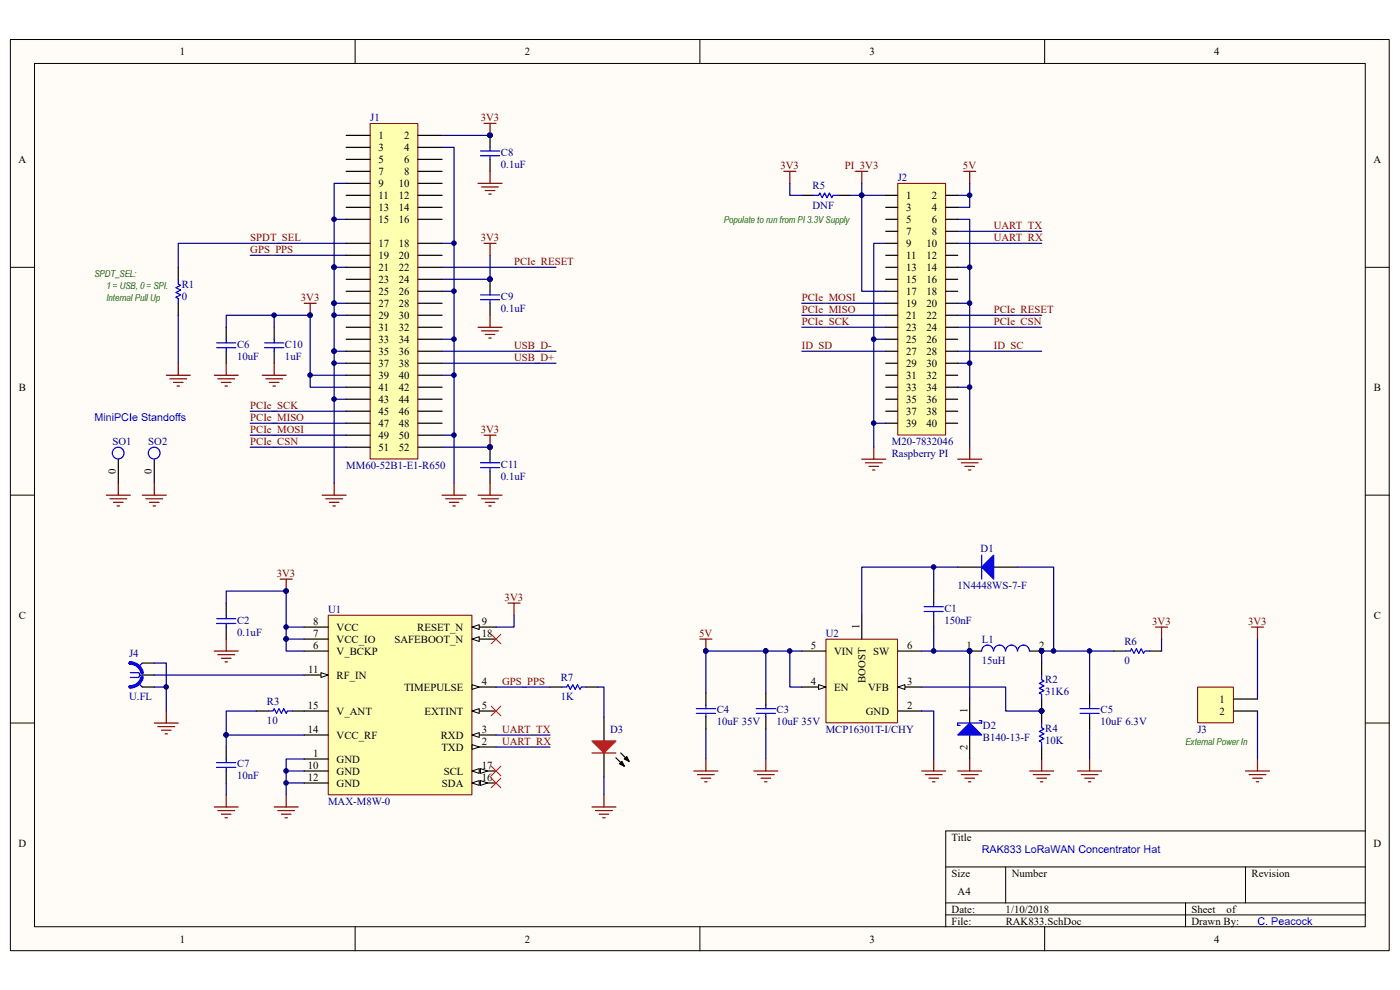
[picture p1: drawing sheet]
<svg xmlns="http://www.w3.org/2000/svg" width="297mm" height="210mm" viewBox="0 0 297 210" stroke-linecap="round" stroke-linejoin="round" font-family="sans-serif">
<path d="M2.2 8.4h292.5v193.3h-292.5z" fill="#fffcf8"/>
<path d="M2.2 8.4h292.5v193.3h-292.5z" fill="none" stroke="#000" stroke-width=".21"/>
<path d="M7.4 13.5h282.2v183.1h-282.2z" fill="#fffcf8"/>
<g fill="none" stroke="#000" stroke-width=".21">
<path d="M7.3 13.5h282.3v183.1h-282.3zM75.3 8.4v5.1M148.5 8.4v5.1M221.6 8.4v5.1M2.2 56.7h5.1M289.7 56.7h5.1M2.2 105h5.1M289.7 105h5.1M2.2 153.4h5.1M289.7 153.4h5.1M289.7 176.3h-89.1v20.3M75.3 196.6v5.1"/>
<path d="M148.5 196.6v5.1M200.6 183.9h89.1M200.6 191.5h89.1M200.6 194.1h89.1M213.4 183.9v7.6M221.6 196.6v5.1M251.5 191.5v5.1M264.2 183.9v7.6"/>
</g>
<g fill="none" stroke="#000080" stroke-width=".25">
<path d="M73.4 38.9h-2.5v17.8M93.8 31.3h2.5v71.2M93.8 28.7h10.2M205.7 38.9v5.1h-2.5M53.1 54.2h20.3M70.9 46.5h2.5M73.4 56.7h-2.5v7.6M73.4 51.6h-35.6v5.1M93.8 51.6h2.5M93.8 56.7h24.2M180.3 41.4h7.6M187.9 51.6h-2.5v43.3"/>
<path d="M203.2 46.5h2.5v48.4M203.2 56.7h2.5M203.2 41.4h2.5M37.8 66.9v10.2M70.9 66.9h2.5M73.4 74.5h-2.5v28M73.4 64.3h-2.5v10.2M93.8 61.8h2.5M93.8 72h2.5M93.8 79.6h2.5M93.8 74.5h24.2M93.8 77.1h24.2"/>
<path d="M170.1 66.9h17.8M170.1 74.5h17.8M170.1 64.3h17.8M170.1 69.4h17.8M185.4 72h2.5M203.2 66.9h17.8M203.2 74.5h17.8M203.2 77.1h2.5M203.2 64.3h2.5M203.2 69.4h17.8M53.1 94.9h20.3M53.1 92.3h20.3"/>
<path d="M53.1 89.8h20.3M53.1 87.2h20.3M70.9 84.7h2.5M93.8 94.9h10.2M93.8 92.3h2.5M185.4 89.8h2.5M203.2 82.1h2.5"/>
</g>
<g fill="#000080" stroke="#000080" stroke-width=".21">
<circle cx="103.9" cy="28.7" r=".48"/>
<circle cx="103.9" cy="94.8" r=".48"/>
<circle cx="96.3" cy="51.6" r=".48"/>
<circle cx="96.3" cy="61.8" r=".48"/>
<circle cx="96.3" cy="71.9" r=".48"/>
<circle cx="96.3" cy="79.6" r=".48"/>
<circle cx="96.3" cy="92.3" r=".48"/>
<circle cx="70.9" cy="74.5" r=".48"/>
<circle cx="70.9" cy="64.3" r=".48"/>
<circle cx="70.9" cy="66.9" r=".48"/>
<circle cx="70.9" cy="56.7" r=".48"/>
<circle cx="70.9" cy="46.5" r=".48"/>
<circle cx="70.9" cy="84.7" r=".48"/>
<circle cx="205.7" cy="41.4" r=".48"/>
<circle cx="185.3" cy="71.9" r=".48"/>
<circle cx="185.3" cy="89.8" r=".48"/>
<circle cx="205.7" cy="56.7" r=".48"/>
<circle cx="205.7" cy="64.3" r=".48"/>
<circle cx="205.7" cy="77" r=".48"/>
<circle cx="205.7" cy="82.1" r=".48"/>
</g>
<g fill="none" stroke="#800000" stroke-width=".25">
<path d="M181.6 36.4h2.5M182.8 36.4v2.5M204.4 36.4h2.6M205.7 36.4v2.5M35.3 79.6h5.1M37.8 77.1v2.5M36 80.4h3.6M36.8 81.1h2M37.6 81.9h.5M182.8 97.4h5.1M183.6 98.2h3.6M184.4 98.9h2"/>
<path d="M185.1 99.7h.5M185.4 94.9v2.5M203.2 97.4h5.1M203.9 98.2h3.6M204.7 98.9h2M205.5 99.7h.5M205.7 94.9v2.5M22.6 105h5M23.3 105.8h3.6M24.1 106.6h2M24.8 107.3h.6M25.1 102.5v2.5"/>
<path d="M30.2 105h5.1M30.9 105.8h3.6M31.7 106.6h2M32.5 107.3h.5M32.7 102.5v2.5M68.3 105h5.1M69.1 105.8h3.6M69.9 106.6h2M70.6 107.3h.5M70.9 102.5v2.5M93.8 105h5.1M94.5 105.8h3.6"/>
<path d="M95.3 106.6h2M96.1 107.3h.5M96.3 102.5v2.5"/>
</g>
<path d="M37.8 56.7v2.5M37.8 64.3v2.6M25.1 97.4v5.1M32.7 97.4v5.1" fill="none" stroke="#000" stroke-width=".25"/>
<g fill="none" stroke="#00f" stroke-width=".25">
<path d="M37.8 59.2v1.1l.5 .2-1 .5 1 .5-1 .5 1 .6-1 .5 .5 .2v1"/>
<circle cx="25.1" cy="96.1" r="1.25"/>
<circle cx="32.7" cy="96.1" r="1.25"/>
</g>
<path d="M190.5 38.9h10.1v53.4h-10.1z" fill="#ffffb0"/>
<path d="M190.5 38.9h10.1v53.4h-10.1z" fill="none" stroke="#800000" stroke-width=".21"/>
<g fill="none" stroke="#000" stroke-width=".25">
<path d="M187.9 41.4h2.6M187.9 44h2.6M187.9 46.5h2.6M187.9 49.1h2.6M187.9 51.6h2.6M187.9 54.2h2.6M187.9 56.7h2.6M187.9 59.2h2.6M200.6 41.4h2.6M200.6 44h2.6M200.6 46.5h2.6M200.6 49.1h2.6"/>
<path d="M200.6 51.6h2.6M200.6 54.2h2.6M200.6 56.7h2.6M200.6 59.2h2.6M187.9 61.8h2.6M187.9 64.3h2.6M187.9 66.9h2.6M187.9 69.4h2.6M187.9 72h2.6M187.9 74.5h2.6M187.9 77.1h2.6M187.9 79.6h2.6"/>
<path d="M200.6 61.8h2.6M200.6 64.3h2.6M200.6 66.9h2.6M200.6 69.4h2.6M200.6 72h2.6M200.6 74.5h2.6M200.6 77.1h2.6M200.6 79.6h2.6M187.9 82.1h2.6M187.9 84.7h2.6M187.9 87.2h2.6M187.9 89.8h2.6"/>
<path d="M200.6 82.1h2.6M200.6 84.7h2.6M200.6 87.2h2.6M200.6 89.8h2.6"/>
</g>
<path d="M69.7 130.6h30.4v38h-30.4z" fill="#ffffb0"/>
<path d="M69.6 130.5h30.5v38.1h-30.5z" fill="none" stroke="#800000" stroke-width=".21"/>
<path d="M100.1 133h5.1" fill="none" stroke="#000" stroke-width=".25"/>
<path d="M100.1 133l1.6-.5v1z" fill="#fffcf8" stroke="#000" stroke-width=".21"/>
<path d="M64.5 133h5.1M64.5 135.6h5.1M64.5 138.1h5.1M100.1 150.8h5.1" fill="none" stroke="#000" stroke-width=".25"/>
<path d="M100.1 150.8l1.6-.5v1z" fill="#fffcf8" stroke="#000" stroke-width=".21"/>
<path d="M100.1 145.7h5.1" fill="none" stroke="#000" stroke-width=".25"/>
<path d="M100.1 145.2l1.6 .5-1.6 .6z" fill="#fffcf8" stroke="#000" stroke-width=".21"/>
<path d="M100.1 155.9h5.1" fill="none" stroke="#000" stroke-width=".25"/>
<path d="M100.1 155.9l1.6-.5v1z" fill="#fffcf8" stroke="#000" stroke-width=".21"/>
<path d="M100.1 158.5h5.1" fill="none" stroke="#000" stroke-width=".25"/>
<path d="M100.1 158l1.6 .5-1.6 .5z" fill="#fffcf8" stroke="#000" stroke-width=".21"/>
<path d="M64.5 143.2h5.1M64.5 161h5.1M64.5 163.6h5.1" fill="none" stroke="#000" stroke-width=".25"/>
<path d="M68.1 142.7l1.5 .5-1.5 .5z" fill="#fffcf8" stroke="#000" stroke-width=".21"/>
<path d="M64.5 155.9h5.1M64.5 150.8h5.1M64.5 166.1h5.1M100.1 166.1h5.1" fill="none" stroke="#000" stroke-width=".25"/>
<g fill="#fffcf8" stroke="#000" stroke-width=".21">
<path d="M100.1 166.1l1.6-.5v1z"/>
<path d="M101.9 165.6l1.6 .5-1.6 .5z"/>
</g>
<path d="M100.1 163.6h5.1" fill="none" stroke="#000" stroke-width=".25"/>
<g fill="#fffcf8" stroke="#000" stroke-width=".21">
<path d="M100.1 163.6l1.6-.6v1.1z"/>
<path d="M101.9 163l1.6 .6-1.6 .5z"/>
</g>
<path d="M100.1 135.6h5.1" fill="none" stroke="#000" stroke-width=".25"/>
<path d="M100.1 135.6l1.6-.5v1z" fill="#fffcf8" stroke="#000" stroke-width=".21"/>
<g fill="none" stroke="#800000" stroke-width=".25">
<path d="M59.4 122.9h2.6M60.7 122.9v2.5M107.8 127.9h2.5M109 127.9v2.6M32.7 153.4h5.1M33.5 154.1h3.6M34.3 154.9h2M35 155.7h.5M35.3 150.8v2.6M45.5 171.2h5M46.2 172h3.6M47 172.7h2"/>
<path d="M47.7 173.5h.5M48 168.6v2.6M58.2 171.2h5.1M58.9 172h3.6M59.7 172.7h2M60.5 173.5h.5M60.7 168.6v2.6"/>
</g>
<g fill="none" stroke="#000080" stroke-width=".25">
<path d="M203.2 49.1h17.8M203.2 51.6h17.8M60.7 135.6v2.5h3.8M60.7 133h3.8M109 130.5v2.5h-3.8M48 155.9v2.6M54.4 150.8h-6.4v5.1h16.5M105.2 155.9h11.5M105.2 145.7h11.5M105.2 158.5h11.5M48 166.1v2.5M60.7 163.6h3.8"/>
<path d="M60.7 166.1h3.8M64.5 161h-3.8v7.6"/>
</g>
<g fill="#000080" stroke="#000080" stroke-width=".21">
<circle cx="60.7" cy="163.5" r=".48"/>
<circle cx="60.7" cy="166.1" r=".48"/>
<circle cx="48" cy="155.9" r=".48"/>
<circle cx="60.7" cy="125.4" r=".48"/>
<circle cx="60.7" cy="133" r=".48"/>
<circle cx="60.7" cy="135.5" r=".48"/>
</g>
<path d="M48 158.5v2.5M54.4 150.8h2.5M62 150.8h2.5M48 163.6v2.5" fill="none" stroke="#000" stroke-width=".25"/>
<path d="M56.9 150.8h1l.3-.5 .5 1 .5-1 .5 1 .5-1 .5 1 .3-.5h1M46 161.8h4M46 162.8h4M48 161v.8M48 162.8v.8" fill="none" stroke="#00f" stroke-width=".25"/>
<path d="M104.2 134.6l2.1 2M106.3 134.6l-2.1 2M104.2 149.8l2.1 2.1M106.3 149.8l-2.1 2.1M104.2 162.5l2.1 2.1M104.2 165.1l2.1 2M106.3 162.5l-2.1 2.1M106.3 165.1l-2.1 2" fill="none" stroke="#f00" stroke-width=".21"/>
<path d="M175.3 135.6h15.1v17.7h-15.1z" fill="#ffffb0"/>
<path d="M175.2 135.6h15.2v17.7h-15.2z" fill="none" stroke="#800000" stroke-width=".21"/>
<path d="M182.8 130.5v5.1M190.5 150.8h5M190.5 145.7h5" fill="none" stroke="#000" stroke-width=".25"/>
<path d="M190.5 145.7l1.5-.5v1.1z" fill="#fffcf8" stroke="#000" stroke-width=".21"/>
<path d="M170.1 145.7h5.1" fill="none" stroke="#000" stroke-width=".25"/>
<path d="M173.7 145.2l1.5 .5-1.5 .6z" fill="#fffcf8" stroke="#000" stroke-width=".21"/>
<g fill="none" stroke="#000" stroke-width=".25">
<path d="M104 28.7v2.6M104 33.8v2.6M104 59.2v2.6M170.1 41.4h2.5M177.7 41.4h2.6M48 69.4v2.6M48 74.5v2.6M58.2 69.4v2.6M58.2 74.5v2.6M104 64.3v2.6M104 94.9v2.5M104 100v2.5"/>
<path d="M48 127.9v2.6M48 133v2.6M170.1 138.1h5.1M190.5 138.1h5M198.1 125.4v2.5M198.1 130.5v2.5M203.2 120.3h5.1M205.7 138.1h2.6M210.8 120.3h5.1M218.4 138.1h2.6M236.2 138.1h2.6M243.9 138.1h2.5"/>
<path d="M149.8 147v2.6M149.8 152.1v2.6M162.5 147v2.6M162.5 152.1v2.6M205.7 148.3v5.1M205.7 155.9v5.1M231.2 147v2.6M231.2 152.1v2.6"/>
</g>
<g fill="none" stroke="#800000" stroke-width=".25">
<path d="M101.4 38.9h5.1M102.2 39.7h3.5M102.7 26.2h2.5M104 26.2v2.5M104 36.4v2.5M166.3 36.4h2.5M167.6 36.4v2.5M102.7 51.6h2.5M102.9 40.4h2.1M103.7 41.2h.5M104 51.6v2.6M45.5 79.6h5"/>
<path d="M48 77.1v2.5M55.6 79.6h5.1M58.2 77.1v2.5M64.5 64.3h2.6M65.8 64.3v2.6M101.4 69.4h5.1M102.2 70.2h3.5M102.9 71h2.1M103.7 71.7h.5M104 66.9v2.5M46.2 80.4h3.6M47 81.1h2"/>
<path d="M47.7 81.9h.5M56.4 80.4h3.5M57.2 81.1h2M57.9 81.9h.5M102.7 92.3h2.5M104 92.3v2.6M101.4 105h5.1M102.2 105.8h3.5M102.9 106.6h2.1M103.7 107.3h.5M104 102.5v2.5M45.5 138.1h5"/>
<path d="M46.2 138.9h3.6M47 139.6h2M48 135.6v2.5M148.5 135.6h2.5M149.8 135.6v2.5M245.2 133h2.5M246.4 133v2.6M47.7 140.4h.5M147.2 163.6h5.1M148 164.3h3.5M148.7 165.1h2.1M149.5 165.8h.5"/>
<path d="M149.8 161v2.6M159.9 163.6h5.1M160.7 164.3h3.6M161.5 165.1h2M162.2 165.8h.5M162.5 161v2.6M195.5 163.6h5.1M196.3 164.3h3.6M197.1 165.1h2M197.8 165.8h.5M198.1 161v2.6M203.2 163.6h5.1"/>
<path d="M203.9 164.3h3.6M204.7 165.1h2M205.5 165.8h.5M205.7 161v2.6M218.4 163.6h5.1M219.2 164.3h3.6M220 165.1h2M220.7 165.8h.5M221 161v2.6M228.6 163.6h5.1M229.4 164.3h3.5M230.1 165.1h2.1"/>
<path d="M230.9 165.8h.5M231.2 161v2.6"/>
</g>
<g fill="none" stroke="#000080" stroke-width=".25">
<path d="M167.6 38.9v2.5h2.5M182.8 38.9v22.9h5.1M104 54.2v5h-10.2M48 69.4v-2.5h17.8v15.2h7.6M58.2 66.9v2.5M65.8 79.6h7.6M48 127.9v-2.5h12.7v10.2h3.8M162.5 138.1h-12.7v8.9M167.6 138.1v7.6h2.5M170.1 138.1h-7.6v8.9M195.5 138.1h10.2v10.2M198.1 120.3v5.1"/>
<path d="M198.1 133v5.1M203.2 120.3h-20.4v10.2M215.9 120.3h7.6v17.8M231.2 138.1v8.9M236.2 138.1h-15.2v2.6M246.4 135.6v2.5M149.8 154.7v6.3M162.5 154.7v6.3M195.5 150.8h2.6v10.2M195.5 145.7h17.9v5.1h7.6M231.2 154.7v6.3"/>
</g>
<g fill="#000080" stroke="#000080" stroke-width=".21">
<circle cx="221" cy="150.8" r=".48"/>
<circle cx="223.5" cy="138.1" r=".48"/>
<circle cx="162.4" cy="138.1" r=".48"/>
<circle cx="167.5" cy="138.1" r=".48"/>
<circle cx="149.7" cy="138.1" r=".48"/>
<circle cx="60.7" cy="125.4" r=".48"/>
<circle cx="60.7" cy="135.5" r=".48"/>
<circle cx="205.7" cy="138.1" r=".48"/>
<circle cx="221" cy="138.1" r=".48"/>
<circle cx="198.1" cy="138.1" r=".48"/>
<circle cx="198.1" cy="120.3" r=".48"/>
<circle cx="231.1" cy="138.1" r=".48"/>
<circle cx="103.9" cy="28.7" r=".48"/>
<circle cx="103.9" cy="94.8" r=".48"/>
<circle cx="103.9" cy="59.2" r=".48"/>
<circle cx="65.8" cy="66.9" r=".48"/>
<circle cx="58.1" cy="66.9" r=".48"/>
<circle cx="65.8" cy="79.6" r=".48"/>
<circle cx="182.8" cy="41.4" r=".48"/>
</g>
<g fill="#00f" stroke="#00f" stroke-width=".25">
<path d="M203.2 155.9l2.5-2.5 2.6 2.5z"/>
<path d="M208.3 120.3l2.5-2.5v5.1z"/>
</g>
<g fill="none" stroke="#00f" stroke-width=".25">
<path d="M101.9 32h4.1M101.9 33h4.1M104 31.3v.7M104 33v.8M172.6 41.4h1.1l.2-.5 .5 1 .5-1 .5 1 .6-1 .5 1 .2-.5h1M46 72.7h4M46 73.7h4M48 72v.7M48 73.7v.8M56.1 72.7h4.1M56.1 73.7h4.1M58.2 72v.7"/>
<path d="M58.2 73.7v.8M101.9 62.6h4.1M101.9 63.6h4.1M104 61.8v.8M104 63.6v.7M101.9 98.2h4.1M101.9 99.2h4.1M104 97.4v.8M104 99.2v.8M208.3 117.8v5.1M46 131.2h4M46 132.3h4"/>
<path d="M48 130.5v.7M48 132.3v.7M196.1 128.7h4M196.1 129.7h4M198.1 127.9v.8M198.1 129.7v.8M210.8 138.1a1.25 1.25 0 0 0-1.3-1.3 1.25 1.25 0 0 0-1.2 1.3M213.3 138.1a1.25 1.25 0 0 0-1.2-1.3 1.25 1.25 0 0 0-1.3 1.3M215.8 138.1a1.25 1.25 0 0 0-1.2-1.3 1.25 1.25 0 0 0-1.2 1.3M218.4 138.1a1.25 1.25 0 0 0-1.3-1.3 1.25 1.25 0 0 0-1.2 1.3M238.8 138.1h1l.3-.5 .5 1 .5-1 .5 1 .5-1 .5 1 .3-.5h1M147.7 150.3h4.1"/>
<path d="M147.7 151.3h4.1M149.8 149.6v.7M149.8 151.3v.8M160.4 150.3h4.1M160.4 151.3h4.1M162.5 149.6v.7M162.5 151.3v.8M207.8 152.9h.5v.5h-5.1v.5h.5M229.1 150.3h4.1M229.1 151.3h4.1M231.2 149.6v.7M231.2 151.3v.8"/>
</g>
<path d="M254.1 145.8h7.6v7.5h-7.6z" fill="#ffffb0"/>
<path d="M254.1 145.8h7.6v7.5h-7.6z" fill="none" stroke="#800000" stroke-width=".21"/>
<path d="M30.2 143.2h2.5M30.2 145.7h2.5M30.2 140.7h2.5M116.7 145.7h2.5M124.3 145.7h2.6M128.1 152.1v5.1M128.1 159.7v5.1M131.7 159.7l1.8 1.8M261.7 148.3h5.1M261.7 150.8h5.1M130.7 160.8l1.8 1.7" fill="none" stroke="#000" stroke-width=".25"/>
<path d="M265.5 133h2.5M266.8 133v2.6M125.6 171.2h5.1M126.3 172h3.6M127.1 172.7h2M127.9 173.5h.5M128.1 168.6v2.6M264.2 163.6h5.1M265 164.3h3.6M265.8 165.1h2M266.5 165.8h.5M266.8 161v2.6" fill="none" stroke="#800000" stroke-width=".25"/>
<path d="M70.9 77.1h2.5M266.8 135.6v12.7M32.7 140.7h2.6v10.1M32.7 143.2h31.8M32.7 145.7h2.6M126.9 145.7h1.2v6.4M266.8 150.8v10.2M128.1 164.8v3.8" fill="none" stroke="#000080" stroke-width=".25"/>
<path d="M27.6 142.7h1.8l.3 .5M29.4 145l.8 .7M29.7 143.2h.5M29.7 143.2l-.3 .5h-1.8M30.2 140.7l-.8 .7M119.2 145.7h1l.3-.5 .5 1.1 .5-1.1 .5 1.1 .5-1.1 .5 1.1 .3-.6h1" fill="none" stroke="#00f" stroke-width=".25"/>
<path d="M27.6 140.7h.1a2.52 2.52 0 0 1 2.4 2M30.1 143.7a2.52 2.52 0 0 1-2.5 2" fill="none" stroke="#00f" stroke-width=".76"/>
<g fill="#000080" stroke="#000080" stroke-width=".21">
<circle cx="35.2" cy="145.7" r=".48"/>
<circle cx="70.9" cy="77" r=".48"/>
</g>
<path d="M125.6 157.2h5.1l-2.6 2.5z" fill="#f00" stroke="#f00" stroke-width=".25"/>
<path d="M131.9 161.5l.6 1-1.1-.5zM132.5 161l.5-.5 .5 1z" fill="#000" stroke="#000" stroke-width=".25"/>
<path d="M125.6 159.7h5.1" fill="none" stroke="#f00" stroke-width=".25"/>
<path d="M78.6 26.2h10v71.2h-10z" fill="#ffffb0"/>
<path d="M78.5 26.2h10.1v71.2h-10.1z" fill="none" stroke="#800000" stroke-width=".21"/>
<g fill="none" stroke="#000" stroke-width=".25">
<path d="M73.4 28.7h5.1M73.4 31.3h5.1M73.4 33.8h5.1M73.4 36.4h5.1M73.4 38.9h5.1M88.7 28.7h5.1M88.7 31.3h5.1M88.7 33.8h5.1M88.7 36.4h5.1M88.7 38.9h5.1M73.4 41.4h5.1M73.4 44h5.1"/>
<path d="M73.4 46.5h5.1M73.4 51.6h5.1M73.4 54.2h5.1M73.4 56.7h5.1M73.4 59.2h5.1M88.7 41.4h5.1M88.7 44h5.1M88.7 46.5h5.1M88.7 51.6h5.1M88.7 54.2h5.1M88.7 56.7h5.1M88.7 59.2h5.1"/>
<path d="M73.4 61.8h5.1M73.4 64.3h5.1M73.4 66.9h5.1M73.4 69.4h5.1M73.4 72h5.1M73.4 74.5h5.1M73.4 77.1h5.1M73.4 79.6h5.1M88.7 61.8h5.1M88.7 64.3h5.1M88.7 66.9h5.1M88.7 69.4h5.1"/>
<path d="M88.7 72h5.1M88.7 74.5h5.1M88.7 77.1h5.1M88.7 79.6h5.1M73.4 82.1h5.1M73.4 84.7h5.1M73.4 87.2h5.1M73.4 89.8h5.1M73.4 92.3h5.1M73.4 94.9h5.1M88.7 82.1h5.1M88.7 84.7h5.1"/>
<path d="M88.7 87.2h5.1M88.7 89.8h5.1M88.7 92.3h5.1M88.7 94.9h5.1M221 140.7v2.5M221 148.3v5.1M221 158.5v2.5"/>
</g>
<circle cx="221" cy="150.8" r=".48" fill="#000080" stroke="#000080" stroke-width=".21"/>
<path d="M221 153.4v1l.5 .3-1 .5 1 .5-1 .5 1 .5-1 .5 .5 .3v1M221 143.2v1l.5 .3-1 .5 1 .5-1 .5 1 .5-1 .5 .5 .3v1" fill="none" stroke="#00f" stroke-width=".25"/>
<g font-size="2.3">
<text x="38.2" y="11.7">1</text>
<text x="111.3" y="11.7">2</text>
<text x="184.5" y="11.7">3</text>
<text x="257.6" y="11.7">4</text>
<text x="80.3" y="29.5">1</text>
<text x="85.8" y="29.5">2</text>
<text x="3.9" y="34.6">A</text>
<text x="80.3" y="32">3</text>
<text x="80.3" y="34.6">5</text>
<text x="85.8" y="32">4</text>
<text x="85.8" y="34.6">6</text>
<text x="291.4" y="34.6">A</text>
<text x="80.3" y="37.1">7</text>
<text x="80.3" y="39.7">9</text>
<text x="84.6" y="39.7">10</text>
<text x="85.8" y="37.1">8</text>
<text x="80.3" y="42.2">11</text>
<text x="80.3" y="44.7">13</text>
<text x="80.3" y="47.3">15</text>
<text x="84.6" y="42.2">12</text>
<text x="84.6" y="44.7">14</text>
<text x="84.6" y="47.3">16</text>
<text x="192.2" y="42.2">1</text>
<text x="192.2" y="44.7">3</text>
<text x="192.2" y="47.3">5</text>
<text x="197.7" y="47.3">6</text>
<text x="197.7" y="44.7">4</text>
<text x="197.7" y="42.2">2</text>
<text x="80.3" y="52.4">17</text>
<text x="84.6" y="52.4">18</text>
<text x="192.2" y="49.8">7</text>
<text x="192.2" y="52.4">9</text>
<text x="196.6" y="52.4">10</text>
<text x="197.7" y="49.8">8</text>
<text x="80.3" y="54.9">19</text>
<text x="80.3" y="57.5">21</text>
<text x="84.6" y="54.9">20</text>
<text x="84.6" y="57.5">22</text>
<text x="192.2" y="54.9">11</text>
<text x="192.2" y="57.5">13</text>
<text x="196.6" y="57.5">14</text>
<text x="196.6" y="54.9">12</text>
<text x="80.3" y="60">23</text>
<text x="80.3" y="62.6">25</text>
<text x="80.3" y="65.1">27</text>
<text x="84.6" y="60">24</text>
<text x="84.6" y="62.6">26</text>
<text x="84.6" y="65.1">28</text>
<text x="192.2" y="60">15</text>
<text x="192.2" y="62.6">17</text>
<text x="192.2" y="65.1">19</text>
<text x="196.6" y="65.1">20</text>
<text x="196.6" y="62.6">18</text>
<text x="196.6" y="60">16</text>
<text x="80.3" y="67.6">29</text>
<text x="80.3" y="70.2">31</text>
<text x="84.6" y="67.6">30</text>
<text x="84.6" y="70.2">32</text>
<text x="192.2" y="67.6">21</text>
<text x="192.2" y="70.2">23</text>
<text x="196.6" y="70.2">24</text>
<text x="196.6" y="67.6">22</text>
<text x="80.3" y="72.7">33</text>
<text x="80.3" y="75.3">35</text>
<text x="80.3" y="77.9">37</text>
<text x="84.6" y="72.7">34</text>
<text x="84.6" y="75.3">36</text>
<text x="84.6" y="77.9">38</text>
<text x="192.2" y="72.7">25</text>
<text x="192.2" y="75.3">27</text>
<text x="192.2" y="77.9">29</text>
<text x="196.6" y="77.9">30</text>
<text x="196.6" y="75.3">28</text>
<text x="196.6" y="72.7">26</text>
<text x="4" y="82.9">B</text>
<text x="80.3" y="80.4">39</text>
<text x="80.3" y="82.9">41</text>
<text x="84.6" y="80.4">40</text>
<text x="84.6" y="82.9">42</text>
<text x="192.2" y="80.4">31</text>
<text x="192.2" y="82.9">33</text>
<text x="196.6" y="82.9">34</text>
<text x="196.6" y="80.4">32</text>
<text x="291.5" y="82.9">B</text>
<text x="80.3" y="85.5">43</text>
<text x="80.3" y="88">45</text>
<text x="84.6" y="85.5">44</text>
<text x="84.6" y="88">46</text>
<text x="192.2" y="85.5">35</text>
<text x="192.2" y="88">37</text>
<text x="196.6" y="88">38</text>
<text x="196.6" y="85.5">36</text>
<text x="80.3" y="90.6">47</text>
<text x="80.3" y="93.1">49</text>
<text x="80.3" y="95.6">51</text>
<text x="84.6" y="90.6">48</text>
<text x="84.6" y="93.1">50</text>
<text x="84.6" y="95.6">52</text>
<text x="192.2" y="90.6">39</text>
<text x="196.6" y="90.6">40</text>
<text x="24.6" y="100.6" transform="rotate(-90 24.6 100.6)">0</text>
<text x="32.2" y="100.6" transform="rotate(-90 32.2 100.6)">0</text>
<text x="4" y="131.3">C</text>
<text x="291.5" y="131.3">C</text>
<text x="66.4" y="132.5">8</text>
<text x="66.4" y="135.1">7</text>
<text x="66.4" y="137.6">6</text>
<text x="71.4" y="133.8">VCC</text>
<text x="71.4" y="136.4">VCC_IO</text>
<text x="83.7" y="136.4">SAFEBOOT_N</text>
<text x="88.5" y="133.8">RESET_N</text>
<text x="102.2" y="132.5">9</text>
<text x="102.2" y="135.1">18</text>
<text x="172" y="137.6">5</text>
<text x="182.3" y="133.5" transform="rotate(-90 182.3 133.5)">1</text>
<text x="192.5" y="137.6">6</text>
<text x="205.1" y="137.6">1</text>
<text x="220.5" y="137.6">2</text>
<text x="65.4" y="142.7">11</text>
<text x="71.4" y="138.9">V_BCKP</text>
<text x="71.4" y="144">RF_IN</text>
<text x="177" y="138.9">VIN</text>
<text x="185.3" y="138.9">SW</text>
<text x="85.7" y="146.5">TIMEPULSE</text>
<text x="102.2" y="145.2">4</text>
<text x="172" y="145.2">4</text>
<text x="177" y="146.5">EN</text>
<text x="183.6" y="144.9" transform="rotate(-90 183.6 144.9)">BOOST</text>
<text x="184.2" y="146.5">VFB</text>
<text x="192.5" y="145.2">3</text>
<text x="258.7" y="149.1">1</text>
<text x="65.3" y="155.4">14</text>
<text x="65.3" y="150.3">15</text>
<text x="71.4" y="151.6">V_ANT</text>
<text x="90.1" y="151.6">EXTINT</text>
<text x="102.2" y="150.3">5</text>
<text x="102.2" y="155.4">3</text>
<text x="183.7" y="151.6">GND</text>
<text x="192.5" y="150.3">2</text>
<text x="205.2" y="151.3" transform="rotate(-90 205.2 151.3)">1</text>
<text x="258.7" y="151.6">2</text>
<text x="66.4" y="160.5">1</text>
<text x="71.4" y="161.8">GND</text>
<text x="71.4" y="156.7">VCC_RF</text>
<text x="93.5" y="156.7">RXD</text>
<text x="93.6" y="159.3">TXD</text>
<text x="102.2" y="158">2</text>
<text x="205.2" y="159.1" transform="rotate(-90 205.2 159.1)">2</text>
<text x="65.3" y="163.1">10</text>
<text x="65.3" y="165.6">12</text>
<text x="71.4" y="164.3">GND</text>
<text x="71.4" y="166.9">GND</text>
<text x="93.8" y="166.9">SDA</text>
<text x="94.1" y="164.3">SCL</text>
<text x="102.2" y="165.6">16</text>
<text x="102.2" y="163.1">17</text>
<text x="3.9" y="179.6">D</text>
<text x="201.9" y="178.3">Title</text>
<text x="291.4" y="179.6">D</text>
<text x="201.9" y="186">Size</text>
<text x="214.6" y="186">Number</text>
<text x="265.5" y="186">Revision</text>
<text x="203.2" y="189.8">A4</text>
<text x="201.9" y="193.6">Date:</text>
<text x="201.9" y="196.1">File:</text>
<text x="213.3" y="193.6">1/10/2018</text>
<text x="213.4" y="196.1">RAK833.SchDoc</text>
<text x="252.8" y="196.1">Drawn By:</text>
<text x="252.8" y="193.6">Sheet</text>
<text x="260.2" y="193.6">of</text>
<text x="38.2" y="199.9">1</text>
<text x="111.3" y="199.9">2</text>
<text x="184.5" y="199.9">3</text>
<text x="257.6" y="199.9">4</text>
</g>
<g font-size="2.3" fill="#000080">
<text x="78.5" y="25.7">J1</text>
<text x="106.3" y="33.1">C8</text>
<text x="106.3" y="35.6">0.1uF</text>
<text x="172.4" y="40.2">R5</text>
<text x="190.5" y="38.4">J2</text>
<text x="172.4" y="44.2">DNF</text>
<text x="38.6" y="61">R1</text>
<text x="38.6" y="63.6">0</text>
<text x="106.3" y="63.6">C9</text>
<text x="106.3" y="66.1">0.1uF</text>
<text x="50.3" y="73.7">C6</text>
<text x="50.3" y="76.3">10uF</text>
<text x="60.5" y="73.7">C10</text>
<text x="60.5" y="76.3">1uF</text>
<text x="23.8" y="94.4">SO1</text>
<text x="31.5" y="94.4">SO2</text>
<text x="189.2" y="94.4">M20-7832046</text>
<text x="73.4" y="99.4">MM60-52B1-E1-R650</text>
<text x="106.3" y="99.2">C11</text>
<text x="106.3" y="101.7">0.1uF</text>
<text x="189.2" y="96.9">Raspberry PI</text>
<text x="208" y="117">D1</text>
<text x="203.2" y="124.9">1N4448WS-7-F</text>
<text x="69.6" y="130">U1</text>
<text x="200.4" y="129.8">C1</text>
<text x="50.3" y="132.3">C2</text>
<text x="50.3" y="134.8">0.1uF</text>
<text x="175.2" y="135.1">U2</text>
<text x="200.4" y="132.3">150nF</text>
<text x="208.3" y="136.4">L1</text>
<text x="238.5" y="136.9">R6</text>
<text x="27.4" y="139.4">J4</text>
<text x="208.3" y="140.9">15uH</text>
<text x="238.5" y="140.9">0</text>
<text x="27.4" y="148.5">U.FL</text>
<text x="56.6" y="149.6">R3</text>
<text x="119" y="144.5">R7</text>
<text x="119" y="148.5">1K</text>
<text x="221.7" y="145">R2</text>
<text x="221.7" y="147.5">31K6</text>
<text x="56.6" y="153.6">10</text>
<text x="129.4" y="155.4">D3</text>
<text x="152.1" y="151.3">C4</text>
<text x="152.1" y="153.9">10uF 35V</text>
<text x="164.8" y="151.3">C3</text>
<text x="164.8" y="153.9">10uF 35V</text>
<text x="175.2" y="155.4">MCP16301T-I/CHY</text>
<text x="208.5" y="154.6">D2</text>
<text x="221.7" y="155.2">R4</text>
<text x="233.5" y="151.3">C5</text>
<text x="233.5" y="153.9">10uF 6.3V</text>
<text x="254" y="155.4">J3</text>
<text x="208.5" y="157.2">B140-13-F</text>
<text x="221.7" y="157.7">10K</text>
<text x="50.3" y="162.8">C7</text>
<text x="50.3" y="165.4">10nF</text>
<text x="69.6" y="170.7">MAX-M8W-0</text>
</g>
<g font-size="2.3" fill="#800000">
<text x="102" y="25.7">3V3</text>
<text x="165.6" y="35.9">3V3</text>
<text x="179.2" y="35.9">PI_3V3</text>
<text x="204.3" y="35.9">5V</text>
<text x="53.1" y="51.1">SPDT_SEL</text>
<text x="53.1" y="53.7">GPS_PPS</text>
<text x="102" y="51.1">3V3</text>
<text x="210.8" y="48.6">UART_TX</text>
<text x="210.8" y="51.1">UART_RX</text>
<text x="109.1" y="56.2">PCIe_RESET</text>
<text x="63.8" y="63.8">3V3</text>
<text x="170.1" y="63.8">PCIe_MOSI</text>
<text x="170.1" y="68.9">PCIe_SCK</text>
<text x="170.1" y="66.4">PCIe_MISO</text>
<text x="210.8" y="68.9">PCIe_CSN</text>
<text x="210.8" y="66.4">PCIe_RESET</text>
<text x="109.1" y="74">USB_D-</text>
<text x="109.1" y="76.6">USB_D+</text>
<text x="170.1" y="74">ID_SD</text>
<text x="210.8" y="74">ID_SC</text>
<text x="53.1" y="86.7">PCIe_SCK</text>
<text x="53.1" y="89.3">PCIe_MISO</text>
<text x="53.1" y="91.8">PCIe_MOSI</text>
<text x="53.1" y="94.4">PCIe_CSN</text>
<text x="102" y="91.8">3V3</text>
<text x="58.7" y="122.3">3V3</text>
<text x="107.1" y="127.4">3V3</text>
<text x="148.3" y="135.1">5V</text>
<text x="244.4" y="132.5">3V3</text>
<text x="264.8" y="132.5">3V3</text>
<text x="106.5" y="145.2">GPS_PPS</text>
<text x="106.5" y="155.4">UART_TX</text>
<text x="106.5" y="158">UART_RX</text>
</g>
<g font-size="2.3" fill="#00f">
<text x="20" y="89.3">MiniPCIe Standoffs</text>
<text x="208.3" y="180.9">RAK833 LoRaWAN Concentrator Hat</text>
<text x="266.8" y="196.1">C. Peacock</text>
</g>
<g font-size="2" fill="#008000">
<text x="153.6" y="47.4">Populate to run from PI 3.3V Supply</text>
<text x="20" y="58.8">SPDT_SEL:</text>
<text x="22.6" y="61.4">1 = USB, 0 = SPI.</text>
<text x="22.6" y="63.9">Internal Pull Up</text>
<text x="251.5" y="158">External Power In</text>
</g>
</svg>
